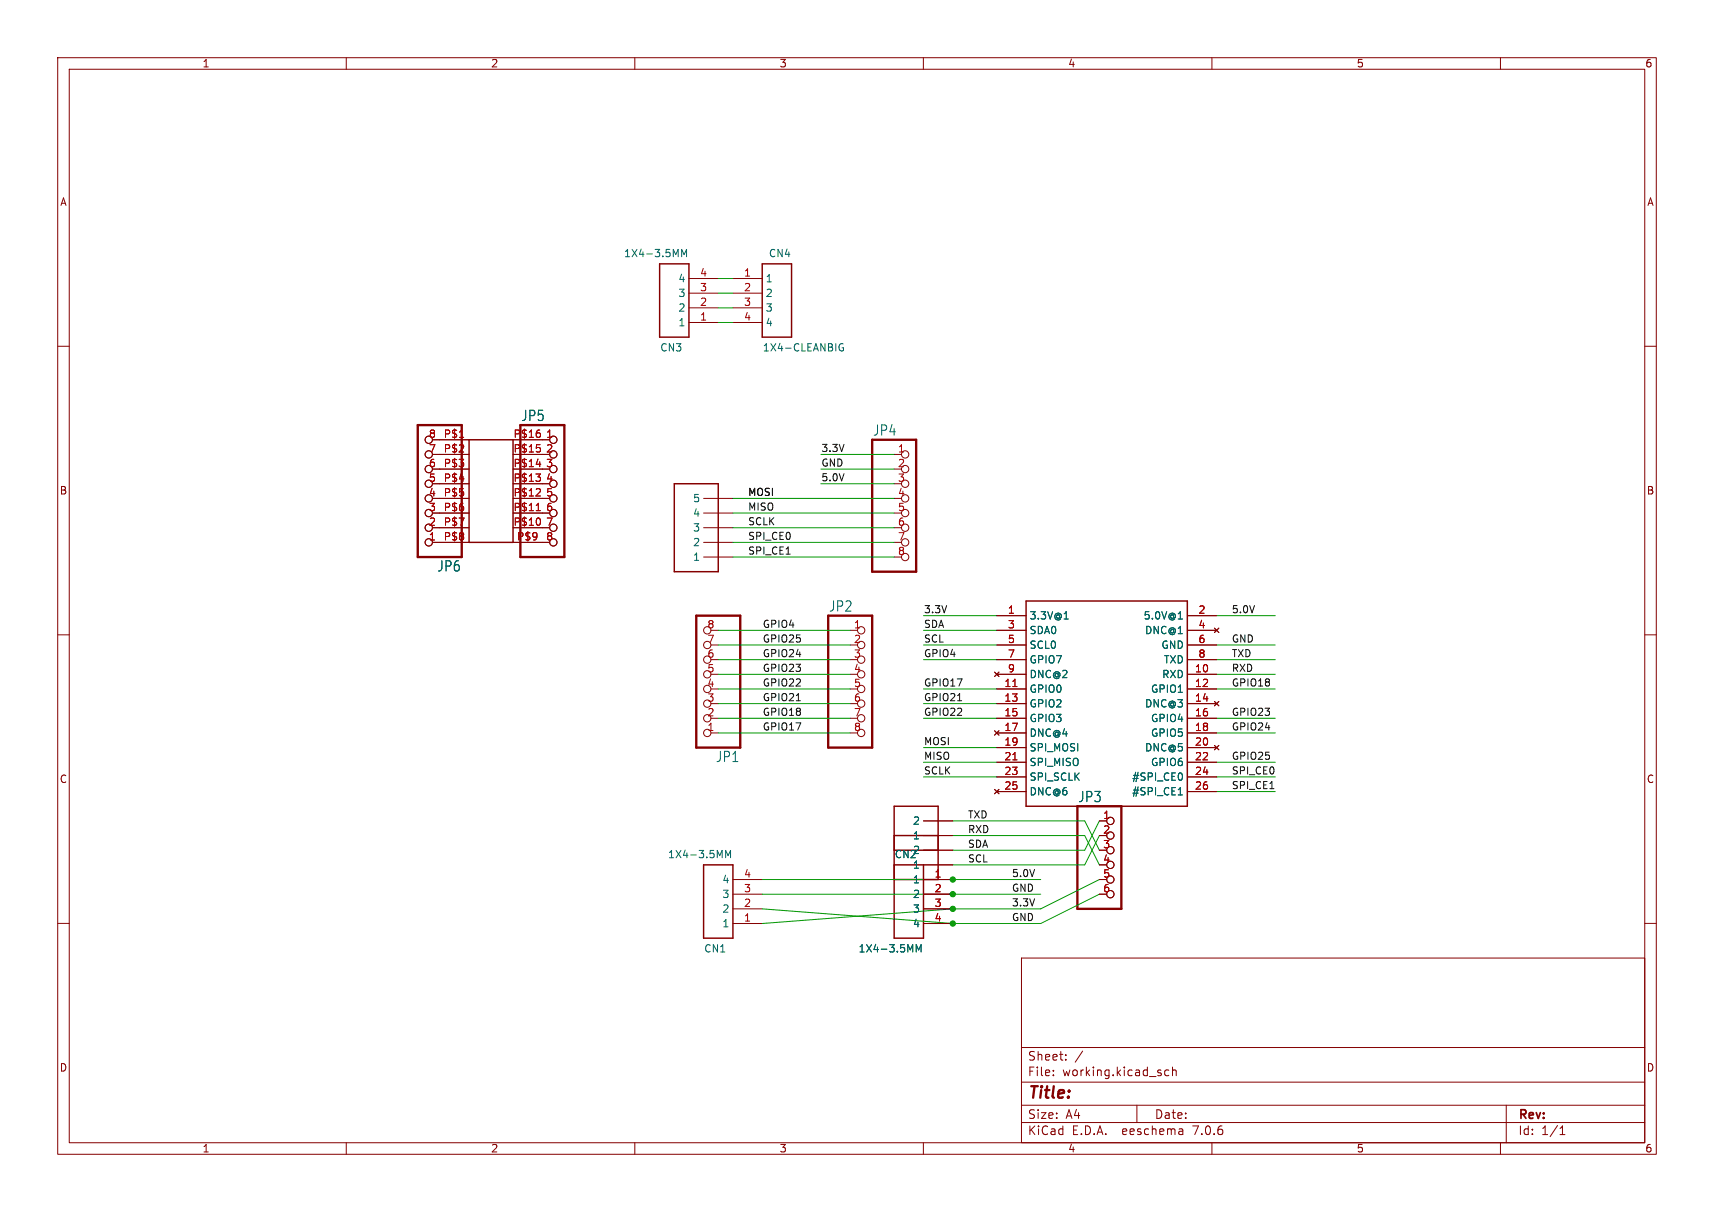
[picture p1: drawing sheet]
<svg xmlns="http://www.w3.org/2000/svg" width="297mm" height="210mm" viewBox="0 0 297 210" stroke-linecap="round" stroke-linejoin="round" font-family="sans-serif">
<g fill="none" stroke="#840000" stroke-width=".17">
<path d="M10 10h277v190h-277zM12 12h273v186h-273zM60 10v2M110 10v2M160 10v2M210 10v2M260 10v2M10 60h2M119.4 48.3h5.1M119.4 50.8h5.1M119.4 53.3h5.1M119.4 55.9h5.1"/>
<path d="M127 48.3h5.1M127 50.8h5.1M127 53.3h5.1M127 55.9h5.1M285 60h2M74.9 78.7h6.4M74.9 76.2h6.4M88.9 78.7h5.1M88.9 76.2h6.3M154.9 78.7h1.3M74.9 83.8h6.4M74.9 88.9h6.4"/>
<path d="M74.9 91.4h6.4M74.9 94h6.4M74.9 86.4h6.4M74.9 81.3h6.4M88.9 83.8h5.1M88.9 88.9h6.3M88.9 91.4h6.3M88.9 94h6.3M88.9 86.4h6.3M88.9 81.3h6.3M121.9 88.9h5.1M121.9 91.4h5.1"/>
<path d="M121.9 94h5.1M121.9 96.5h5.1M121.9 86.4h5.1M154.9 83.8h1.3M154.9 88.9h1.3M154.9 91.4h1.3M154.9 94h1.3M154.9 96.5h1.3M10 110h2M123.2 109.2h1.3M123.2 114.3h1.3M123.2 119.4h1.3"/>
<path d="M123.2 116.8h1.3M123.2 111.8h1.3M147.3 109.2h1.3M147.3 114.3h1.3M147.3 119.4h1.3M172.3 116.5l.8 .7M172.7 109.2h5.1M172.7 114.3h5.1M172.7 119.4h5.1M172.7 116.8h5.1M172.7 111.8h5.1M172.7 106.7h5.1"/>
<path d="M173.1 116.5l-.8 .7M205.7 109.2h5.1M205.7 114.3h5.1M205.7 119.4h5.1M205.7 116.8h5.1M205.7 111.8h5.1M205.7 106.7h5.1M210.4 108.8l.8 .8M211.2 108.8l-.8 .8M285 110h2M123.2 121.9h1.3M123.2 124.5h1.3"/>
<path d="M123.2 127h1.3M147.3 121.9h1.3M147.3 124.5h1.3M147.3 127h1.3M172.3 126.6l.8 .8M172.3 136.8l.8 .7M172.7 121.9h5.1M172.7 124.5h5.1M172.7 127h5.1M172.7 129.5h5.1M172.7 132.1h5.1M172.7 134.6h5.1"/>
<path d="M172.7 137.2h5.1M173.1 126.6l-.8 .8M173.1 136.8l-.8 .7M205.7 121.9h5.1M205.7 124.5h5.1M205.7 127h5.1M205.7 129.5h5.1M205.7 132.1h5.1M205.7 134.6h5.1M205.7 137.2h5.1M210.4 121.5l.8 .8M210.4 129.2l.8 .7"/>
<path d="M211.2 121.5l-.8 .8M211.2 129.2l-.8 .7M10 160h2M127 157.5h5.1M127 154.9h5.1M127 152.4h5.1M160 157.5h5.1M160 154.9h5.1M160 152.4h5.1M160 142.2h5.1M160 147.3h5.1M160 144.8h5.1"/>
<path d="M160 149.9h5.1M190.5 154.9h1.3M190.5 152.4h1.3M190.5 142.2h1.3M190.5 147.3h1.3M285 160h2M127 160h5.1M160 160h5.1M177 166h108v32h-108zM60 198v2M110 198v2M160 198v2"/>
<path d="M177 194.5h108M177 191.5h108M177 187.5h108M177 181.5h108M182.5 186.3v.1M182.5 185.5v.1M184.7 183.6v.1M184.7 182.8v.1M187.6 182.1l-1.3 2M197 191.5v3M202.5 185.5l-.4-.1-.3 .3v.4l.2 .2h.5M203.2 185.5l.2-.1 .3 .1 .1 .9"/>
<path d="M203.2 184.9v1.5M204.9 195.7l.1 .9M205 196.5l-.2 .1M205 196h-.2M210 198v2M260 198v2M261 191.5v6.5M270.3 196.6h.9M270.3 195.5l.4-.4v1.5"/>
<circle cx="74.3" cy="78.7" r=".63"/>
<circle cx="74.3" cy="76.2" r=".63"/>
<circle cx="95.9" cy="78.7" r=".63"/>
<circle cx="95.9" cy="76.2" r=".63"/>
<circle cx="156.8" cy="78.7" r=".63"/>
<circle cx="74.3" cy="81.3" r=".63"/>
<circle cx="74.3" cy="83.8" r=".63"/>
<circle cx="74.3" cy="86.4" r=".63"/>
<circle cx="74.3" cy="94" r=".63"/>
<circle cx="74.3" cy="91.4" r=".63"/>
<circle cx="74.3" cy="88.9" r=".63"/>
<circle cx="95.9" cy="83.8" r=".63"/>
<circle cx="95.9" cy="94" r=".63"/>
<circle cx="95.9" cy="86.4" r=".63"/>
<circle cx="95.9" cy="88.9" r=".63"/>
<circle cx="95.9" cy="81.3" r=".63"/>
<circle cx="95.9" cy="91.4" r=".63"/>
<circle cx="156.8" cy="94" r=".63"/>
<circle cx="156.8" cy="83.8" r=".63"/>
<circle cx="156.8" cy="96.5" r=".63"/>
<circle cx="156.8" cy="88.9" r=".63"/>
<circle cx="156.8" cy="91.4" r=".63"/>
<circle cx="156.8" cy="81.3" r=".63"/>
<circle cx="156.8" cy="86.4" r=".63"/>
<circle cx="122.6" cy="109.2" r=".63"/>
<circle cx="122.6" cy="111.8" r=".63"/>
<circle cx="122.6" cy="114.3" r=".63"/>
<circle cx="122.6" cy="119.4" r=".63"/>
<circle cx="122.6" cy="116.8" r=".63"/>
<circle cx="149.2" cy="116.8" r=".63"/>
<circle cx="149.2" cy="119.4" r=".63"/>
<circle cx="149.2" cy="111.8" r=".63"/>
<circle cx="149.2" cy="109.2" r=".63"/>
<circle cx="149.2" cy="114.3" r=".63"/>
<circle cx="122.6" cy="121.9" r=".63"/>
<circle cx="122.6" cy="124.5" r=".63"/>
<circle cx="122.6" cy="127" r=".63"/>
<circle cx="149.2" cy="121.9" r=".63"/>
<circle cx="149.2" cy="124.5" r=".63"/>
<circle cx="149.2" cy="127" r=".63"/>
<circle cx="192.4" cy="142.2" r=".63"/>
<circle cx="192.4" cy="147.3" r=".63"/>
<circle cx="192.4" cy="152.4" r=".63"/>
<circle cx="192.4" cy="149.9" r=".63"/>
<circle cx="192.4" cy="154.9" r=".63"/>
<circle cx="192.4" cy="144.8" r=".63"/>
</g>
<path d="M72.4 73.7h7.6v22.8h-7.6zM90.2 73.7h7.6v22.8h-7.6zM151.1 76.2h7.6v22.9h-7.6zM120.6 106.7h7.7v22.8h-7.7zM143.5 106.7h7.6v22.8h-7.6zM186.7 139.7h7.6v17.8h-7.6z" fill="none" stroke="#840000" stroke-width=".41"/>
<path d="M114.3 45.7h5.1v12.7h-5.1zM132.1 45.7h5.1v12.7h-5.1zM81.3 76.2h7.6v17.8h-7.6zM116.8 83.8h7.7v15.3h-7.7zM177.8 104.1h27.9v35.6h-27.9zM121.9 149.9h5.1v12.7h-5.1zM154.9 149.9h5.1v12.7h-5.1v-22.9h7.7v12.7h-7.7M154.9 147.3h7.7M154.9 144.8h7.7" fill="none" stroke="#840000" stroke-width=".25"/>
<path d="M118.1 44.5v-1.3l.4 .9 .5-.9v1.3M146.1 59.6a.59 .59 0 0 0-.7 .6 .59 .59 0 0 0 .7 .6l.1-.5h-.3M184.4 107.3h.7M204.2 107.3h.7M204.2 137.7h.7M204.8 134.2v.8M125.7 148.6v-1.2l.5 .9 .4-.9v1.2M158.8 165v-1.3l.4 .9 .4-.9v1.3" fill="none" stroke="#006464" stroke-width=".17"/>
<path d="M79.6 75.8h.7M93 77.1h.6M93.5 75.1l.1 .1-.1 .5M93.5 77.6l.1 .2-.1 .5M92.9 82.1h.7l-.4 .5M92.9 88.5h.7M92.9 80.4h.8M93.5 89.9l.1 .3-.1 .7M93.5 82.7l.1 .2-.1 .4M93.5 84.7l.1 .2v.3l-.7 .7h.7M175.5 119h.7M175.5 131.7h.7" fill="none" stroke="#a90000" stroke-width=".17"/>
<path d="M138 121.4h.7M165.9 121.4h.7" fill="none" stroke="#0f0f0f" stroke-width=".17"/>
<g fill="none" stroke="#009600" stroke-width=".17">
<path d="M124.5 55.9h2.5M124.5 48.3h2.5M124.5 53.3h2.5M124.5 50.8h2.5M142.2 78.7h12.7M127 86.4h27.9M127 96.5h27.9M127 91.4h27.9M127 94h27.9M127 88.9h27.9M142.2 81.3h12.7M142.2 83.8h12.7"/>
<path d="M124.5 119.4h22.8M124.5 109.2h22.8M124.5 114.3h22.8M124.5 111.8h22.8M124.5 116.8h22.8M160 119.4h12.7M160 109.2h12.7M160 114.3h12.7M160 111.8h12.7M160 106.7h12.7M210.8 119.4h10.2M210.8 114.3h10.2"/>
<path d="M210.8 111.8h10.2M210.8 106.7h10.2M210.8 116.8h10.2M124.5 124.5h22.8M124.5 127h22.8M124.5 121.9h22.8M160 124.5h12.7M160 121.9h12.7M160 129.5h12.7M160 132.1h12.7M160 134.6h12.7M210.8 124.5h10.2"/>
<path d="M210.8 127h10.2M210.8 132.1h10.2M210.8 134.6h10.2M210.8 137.2h10.2M132.1 152.4h48.2M132.1 154.9h48.2M165.1 142.2h22.9l2.5 5.1M165.1 144.8h22.9l2.5 5.1M190.5 142.2l-2.5 5.1h-22.9M190.5 144.8l-2.5 5.1h-22.9M190.5 152.4l-10.2 5.1h-15.2l-33 2.5M190.5 154.9l-10.2 5.1h-15.2l-33-2.5"/>
</g>
<g fill="#009600" stroke="#009600" stroke-width=".17">
<circle cx="165.1" cy="160" r=".46"/>
<circle cx="165.1" cy="152.4" r=".46"/>
<circle cx="165.1" cy="157.5" r=".46"/>
<circle cx="165.1" cy="154.9" r=".46"/>
</g>
<text font-size="2.8" fill="#840000" x="178" y="190.9">Title:</text>
<g font-size="2.5" fill="#006464">
<text x="90.2" y="73.2">JP5</text>
<text x="151.2" y="75.7">JP4</text>
<text x="75.7" y="99.2">JP6</text>
<text x="143.6" y="106.2">JP2</text>
<text x="124" y="132.3">JP1</text>
<text x="186.7" y="139.2">JP3</text>
</g>
<g font-size="2.1" fill="#840000">
<text x="178" y="184">Sheet:</text>
<text x="178" y="186.7">File:</text>
<text x="184.1" y="186.7">working.kicad_sch</text>
<text x="178" y="196.9">KiCad</text>
<text x="178" y="194.1">Size:</text>
<text x="184.7" y="194.1">A4</text>
<text x="185.7" y="196.9">E.D.A.</text>
<text x="194.6" y="196.9">eeschema</text>
<text x="200" y="194.1">Date:</text>
<text x="207" y="196.9">7.0.6</text>
<text x="263" y="194.3">Rev:</text>
<text x="263" y="196.9">Id:</text>
<text x="267.1" y="196.9">1/1</text>
</g>
<g font-size="1.8" fill="#840000">
<text x="35" y="11.9">1</text>
<text x="85" y="11.9">2</text>
<text x="135" y="11.9">3</text>
<text x="185" y="11.9">4</text>
<text x="235" y="11.9">5</text>
<text x="285" y="11.9">6</text>
<text x="10.3" y="35.9">A</text>
<text x="285.3" y="35.9">A</text>
<text x="10.3" y="85.9">B</text>
<text x="285.3" y="85.9">B</text>
<text x="10.3" y="135.9">C</text>
<text x="285.3" y="135.9">C</text>
<text x="10.3" y="185.9">D</text>
<text x="285.3" y="185.9">D</text>
<text x="35" y="199.9">1</text>
<text x="85" y="199.9">2</text>
<text x="135" y="199.9">3</text>
<text x="185" y="199.9">4</text>
<text x="235" y="199.9">5</text>
<text x="285" y="199.9">6</text>
</g>
<g font-size="1.8" fill="#006464">
<text x="108" y="44.8">1X4-3.5MM</text>
<text x="133.1" y="44.8">CN4</text>
<text x="117.5" y="51.7">3</text>
<text x="117.5" y="49.1">4</text>
<text x="132.6" y="49.1">1</text>
<text x="132.6" y="51.7">2</text>
<text x="117.5" y="56.7">1</text>
<text x="117.5" y="54.2">2</text>
<text x="132.6" y="54.2">3</text>
<text x="132.6" y="56.7">4</text>
<text x="114.3" y="61.1">CN3</text>
<text x="132.1" y="61.1">1X4-CLEANBIG</text>
<text x="120" y="89.8">4</text>
<text x="120" y="87.2">5</text>
<text x="120" y="94.8">2</text>
<text x="120" y="92.3">3</text>
<text x="120" y="97.4">1</text>
<text x="178.3" y="107.5">3.3V@1</text>
<text x="198.1" y="107.5">5.0V@1</text>
<text x="178.3" y="110.1">SDA0</text>
<text x="178.3" y="112.6">SCL0</text>
<text x="198.3" y="110.1">DNC@1</text>
<text x="201.2" y="112.6">GND</text>
<text x="178.3" y="115.2">GPIO7</text>
<text x="178.3" y="117.7">DNC@2</text>
<text x="201.3" y="117.7">RXD</text>
<text x="201.6" y="115.2">TXD</text>
<text x="178.3" y="120.2">GPIO0</text>
<text x="178.3" y="122.8">GPIO2</text>
<text x="178.3" y="125.3">GPIO3</text>
<text x="198.3" y="122.8">DNC@3</text>
<text x="199.3" y="120.2">GPIO1</text>
<text x="199.3" y="125.3">GPIO4</text>
<text x="178.3" y="127.9">DNC@4</text>
<text x="178.3" y="130.4">SPI_MOSI</text>
<text x="198.3" y="130.4">DNC@5</text>
<text x="199.3" y="127.9">GPIO5</text>
<text x="178.3" y="132.9">SPI_MISO</text>
<text x="178.3" y="135.5">SPI_SCLK</text>
<text x="196.1" y="135.5">#SPI_CE0</text>
<text x="199.3" y="132.9">GPIO6</text>
<text x="158.1" y="143.1">2</text>
<text x="178.3" y="138">DNC@6</text>
<text x="196.1" y="138">#SPI_CE1</text>
<text x="115.7" y="148.9">1X4-3.5MM</text>
<text x="154.9" y="148.9">CN2</text>
<text x="158.1" y="145.6">1</text>
<text x="158.1" y="148.2">2</text>
<text x="125.1" y="155.8">3</text>
<text x="125.1" y="153.3">4</text>
<text x="158.1" y="153.3">1</text>
<text x="158.1" y="155.8">2</text>
<text x="158.1" y="150.7">1</text>
<text x="125.1" y="160.9">1</text>
<text x="125.1" y="158.3">2</text>
<text x="158.1" y="158.3">3</text>
<text x="158.1" y="160.9">4</text>
<text x="121.9" y="165.2">CN1</text>
<text x="148.7" y="165.2">1X4-3.5MM</text>
</g>
<g font-size="1.8" fill="#a90000">
<text x="121.2" y="53.1">2</text>
<text x="121.2" y="50.5">3</text>
<text x="121.2" y="48">4</text>
<text x="128.8" y="48">1</text>
<text x="128.8" y="50.5">2</text>
<text x="128.8" y="53.1">3</text>
<text x="121.2" y="55.6">1</text>
<text x="128.8" y="55.6">4</text>
<text x="74.2" y="75.9">8</text>
<text x="76.8" y="75.9">P$1</text>
<text x="88.9" y="75.9">P$16</text>
<text x="94.5" y="75.9">1</text>
<text x="74.2" y="83.6">5</text>
<text x="74.2" y="81">6</text>
<text x="74.2" y="78.5">7</text>
<text x="76.8" y="78.5">P$2</text>
<text x="76.8" y="81">P$3</text>
<text x="76.8" y="83.6">P$4</text>
<text x="88.9" y="83.6">P$13</text>
<text x="88.9" y="81">P$14</text>
<text x="88.9" y="78.5">P$15</text>
<text x="94.5" y="78.5">2</text>
<text x="94.5" y="81">3</text>
<text x="94.5" y="83.6">4</text>
<text x="155.5" y="78.5">1</text>
<text x="155.5" y="81">2</text>
<text x="155.5" y="83.6">3</text>
<text x="74.2" y="88.6">3</text>
<text x="74.2" y="86.1">4</text>
<text x="76.8" y="86.1">P$5</text>
<text x="76.8" y="88.6">P$6</text>
<text x="88.9" y="88.6">P$11</text>
<text x="88.9" y="86.1">P$12</text>
<text x="94.5" y="86.1">5</text>
<text x="94.5" y="88.6">6</text>
<text x="155.5" y="86.1">4</text>
<text x="155.5" y="88.6">5</text>
<text x="74.2" y="93.7">1</text>
<text x="74.2" y="91.2">2</text>
<text x="76.8" y="91.2">P$7</text>
<text x="76.8" y="93.7">P$8</text>
<text x="88.9" y="91.2">P$10</text>
<text x="89.5" y="93.7">P$9</text>
<text x="94.5" y="91.2">7</text>
<text x="94.5" y="93.7">8</text>
<text x="155.5" y="91.2">6</text>
<text x="155.5" y="93.7">7</text>
<text x="155.5" y="96.3">8</text>
<text x="174.6" y="106.4">1</text>
<text x="207.6" y="106.4">2</text>
<text x="122.5" y="111.5">7</text>
<text x="122.5" y="109">8</text>
<text x="147.9" y="109">1</text>
<text x="147.9" y="111.5">2</text>
<text x="174.6" y="109">3</text>
<text x="174.6" y="111.5">5</text>
<text x="207.6" y="109">4</text>
<text x="207.6" y="111.5">6</text>
<text x="122.5" y="119.1">4</text>
<text x="122.5" y="116.6">5</text>
<text x="122.5" y="114">6</text>
<text x="147.9" y="114">3</text>
<text x="147.9" y="116.6">4</text>
<text x="147.9" y="119.1">5</text>
<text x="173.9" y="119.1">11</text>
<text x="174.6" y="114">7</text>
<text x="174.6" y="116.6">9</text>
<text x="207" y="116.6">10</text>
<text x="207" y="119.1">12</text>
<text x="207.6" y="114">8</text>
<text x="122.5" y="124.2">2</text>
<text x="122.5" y="121.7">3</text>
<text x="147.9" y="121.7">6</text>
<text x="147.9" y="124.2">7</text>
<text x="173.9" y="121.7">13</text>
<text x="173.9" y="124.2">15</text>
<text x="207" y="121.7">14</text>
<text x="207" y="124.2">16</text>
<text x="122.5" y="126.7">1</text>
<text x="147.9" y="126.7">8</text>
<text x="173.9" y="126.7">17</text>
<text x="173.9" y="129.3">19</text>
<text x="173.9" y="131.8">21</text>
<text x="207" y="126.7">18</text>
<text x="207" y="129.3">20</text>
<text x="207" y="131.8">22</text>
<text x="173.9" y="134.4">23</text>
<text x="173.9" y="136.9">25</text>
<text x="207" y="134.4">24</text>
<text x="207" y="136.9">26</text>
<text x="191.1" y="142">1</text>
<text x="191.1" y="144.5">2</text>
<text x="191.1" y="147.1">3</text>
<text x="191.1" y="149.6">4</text>
<text x="128.8" y="154.7">3</text>
<text x="128.8" y="152.1">4</text>
<text x="161.9" y="152.1">1</text>
<text x="161.9" y="154.7">2</text>
<text x="191.1" y="152.1">5</text>
<text x="191.1" y="154.7">6</text>
<text x="128.8" y="159.8">1</text>
<text x="128.8" y="157.2">2</text>
<text x="161.9" y="157.2">3</text>
<text x="161.9" y="159.8">4</text>
</g>
<g font-size="1.7" fill="#0f0f0f">
<text x="142.2" y="83.5">5.0V</text>
<text x="142.2" y="80.9">GND</text>
<text x="142.2" y="78.4">3.3V</text>
<text x="129.5" y="86">MOSI</text>
<text x="129.5" y="88.6">MISO</text>
<text x="129.5" y="91.1">SCLK</text>
<text x="129.5" y="93.6">SPI_CE0</text>
<text x="129.5" y="96.2">SPI_CE1</text>
<text x="160" y="106.3">3.3V</text>
<text x="213.4" y="106.3">5.0V</text>
<text x="132.1" y="114">GPIO24</text>
<text x="132.1" y="108.9">GPIO4</text>
<text x="132.1" y="111.4">GPIO25</text>
<text x="160" y="108.9">SDA</text>
<text x="160" y="114">GPIO4</text>
<text x="160" y="111.4">SCL</text>
<text x="213.4" y="114">TXD</text>
<text x="213.4" y="111.4">GND</text>
<text x="132.1" y="119">GPIO22</text>
<text x="132.1" y="116.5">GPIO23</text>
<text x="160" y="119">GPIO17</text>
<text x="213.4" y="116.5">RXD</text>
<text x="213.4" y="119">GPIO18</text>
<text x="132.1" y="124.1">GPIO18</text>
<text x="132.1" y="121.6">GPIO21</text>
<text x="160" y="121.6">GPIO21</text>
<text x="160" y="124.1">GPIO22</text>
<text x="213.4" y="124.1">GPIO23</text>
<text x="132.1" y="126.7">GPIO17</text>
<text x="160" y="131.7">MISO</text>
<text x="160" y="129.2">MOSI</text>
<text x="213.4" y="126.7">GPIO24</text>
<text x="213.4" y="131.7">GPIO25</text>
<text x="160" y="134.3">SCLK</text>
<text x="213.4" y="134.3">SPI_CE0</text>
<text x="213.4" y="136.8">SPI_CE1</text>
<text x="167.6" y="141.9">TXD</text>
<text x="167.6" y="147">SDA</text>
<text x="167.6" y="144.4">RXD</text>
<text x="167.6" y="149.5">SCL</text>
<text x="175.3" y="154.6">GND</text>
<text x="175.3" y="152.1">5.0V</text>
<text x="175.3" y="157.1">3.3V</text>
<text x="175.3" y="159.7">GND</text>
</g>
</svg>
